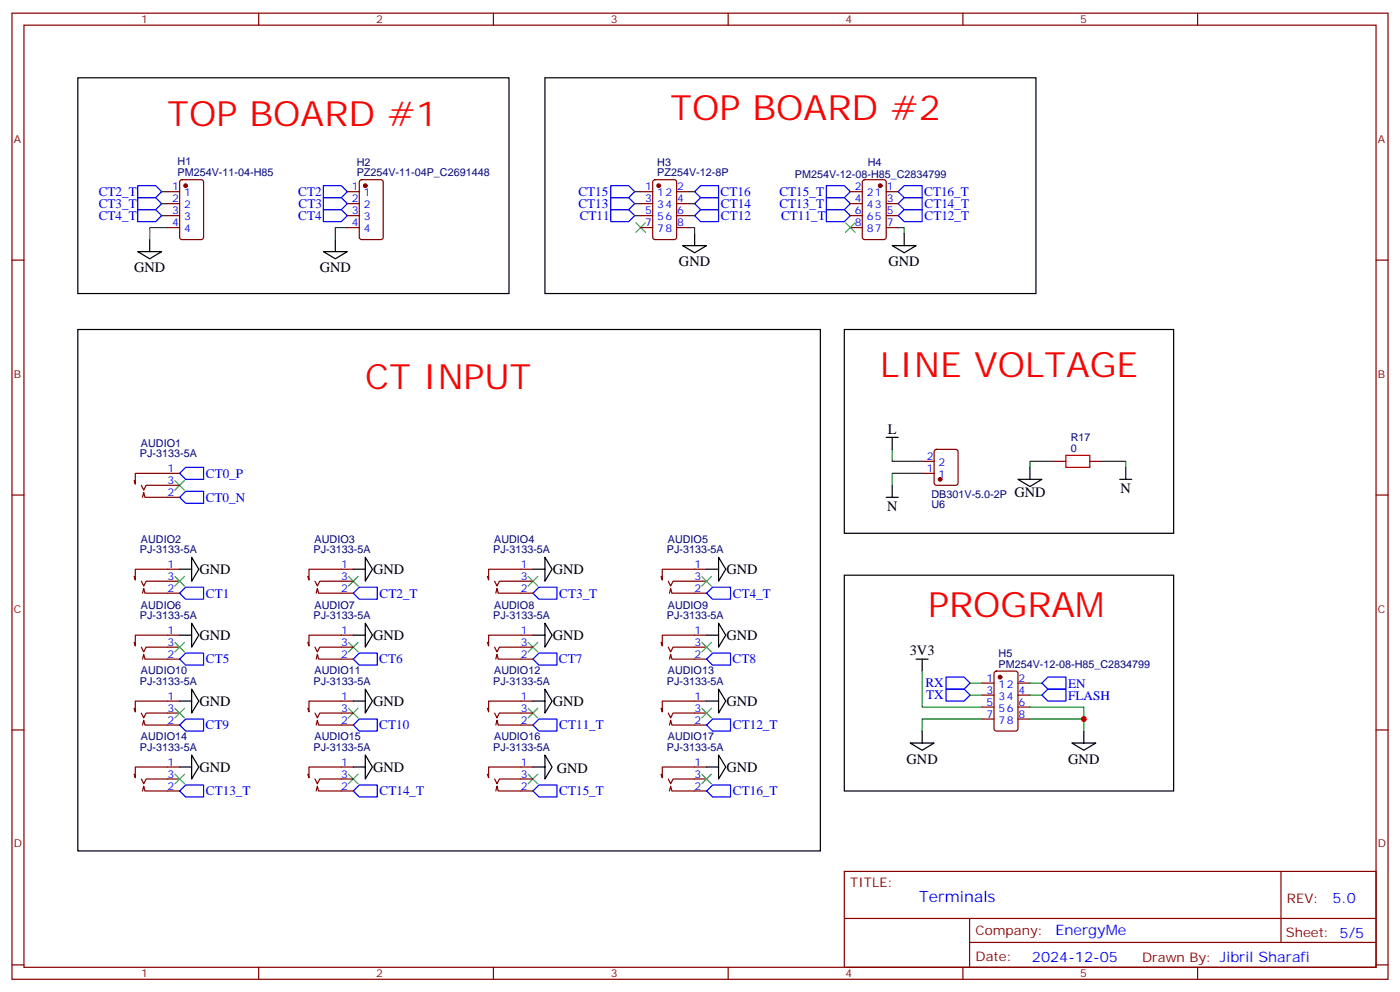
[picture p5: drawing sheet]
<svg xmlns="http://www.w3.org/2000/svg" width="412mm" height="292mm" viewBox="0 0 412 292" stroke-linecap="round" stroke-linejoin="round" font-family="sans-serif">
<g fill="none" stroke="#3c3" stroke-width=".35">
<path d="M187.3 65.6l2.8 2.8M190.1 65.6l-2.8 2.8M249.1 65.6l2.8 2.8M251.9 65.6l-2.8 2.8M51.5 141.4l2.8 2.9M54.3 141.4l-2.8 2.9M51.5 169.7l2.8 2.8M54.3 169.7l-2.8 2.8M102.7 169.7l2.8 2.8M105.5 169.7l-2.8 2.8M155.6 169.7l2.8 2.8M158.4 169.7l-2.8 2.8"/>
<path d="M206.7 169.7l2.8 2.8M209.5 169.7l-2.8 2.8M51.5 189.1l2.8 2.8M54.3 189.1l-2.8 2.8M102.7 189.1l2.8 2.8M105.5 189.1l-2.8 2.8M155.6 189.1l2.8 2.8M158.4 189.1l-2.8 2.8M206.7 189.1l2.8 2.8M209.5 189.1l-2.8 2.8M51.5 208.5l2.8 2.8M54.3 208.5l-2.8 2.8"/>
<path d="M102.7 208.5l2.8 2.8M105.5 208.5l-2.8 2.8M155.6 208.5l2.8 2.8M158.4 208.5l-2.8 2.8M206.7 208.5l2.8 2.8M209.5 208.5l-2.8 2.8M51.5 227.9l2.8 2.8M54.3 227.9l-2.8 2.8M102.7 227.9l2.8 2.8M105.5 227.9l-2.8 2.8M155.6 227.9l2.8 2.8M158.4 227.9l-2.8 2.8"/>
<path d="M206.7 227.9l2.8 2.8M209.5 227.9l-2.8 2.8"/>
</g>
<g fill="none" stroke="#00f" stroke-width=".35">
<path d="M40.6 58.2h5.3l1.7 1.7-1.7 1.8h-5.3zM40.6 54.6h5.3l1.7 1.8-1.7 1.8h-5.3zM95.2 58.2h5.3l1.8 1.7-1.8 1.8h-5.3zM95.2 54.6h5.3l1.8 1.8-1.8 1.8h-5.3zM179.9 58.2h5.3l1.8 1.7-1.8 1.8h-5.3zM179.9 54.6h5.3l1.8 1.8-1.8 1.8h-5.3zM204.6 56.4l1.8-1.8h5.3v3.6h-5.3zM204.6 59.9l1.8-1.7h5.3v3.5h-5.3zM243.4 54.6h5.3l1.8 1.8-1.8 1.8h-5.3zM243.4 58.2h5.3l1.8 1.7-1.8 1.8h-5.3zM264.6 59.9l1.7-1.7h5.3v3.5h-5.3zM266.3 54.6h5.3v3.6h-5.3l-1.7-1.8z"/>
<path d="M40.6 61.7h5.3l1.7 1.8-1.7 1.7h-5.3zM95.2 61.7h5.3l1.8 1.8-1.8 1.7h-5.3zM179.9 61.7h5.3l1.8 1.8-1.8 1.7h-5.3zM204.6 63.5l1.8-1.8h5.3v3.5h-5.3zM243.4 61.7h5.3l1.8 1.8-1.8 1.7h-5.3zM266.3 61.7h5.3v3.5h-5.3l-1.7-1.7zM52.9 139.3l1.8-1.8h5.3v3.6h-5.3zM52.9 146.4l1.8-1.8h5.3v3.5h-5.3zM52.9 174.6l1.8-1.8h5.3v3.6h-5.3zM104.1 174.6l1.7-1.8h5.3v3.6h-5.3zM157 174.6l1.7-1.8h5.3v3.6h-5.3zM208.1 174.6l1.8-1.8h5.3v3.6h-5.3z"/>
<path d="M52.9 194l1.8-1.8h5.3v3.6h-5.3zM104.1 194l1.7-1.8h5.3v3.6h-5.3zM157 194l1.7-1.8h5.3v3.6h-5.3zM208.1 194l1.8-1.8h5.3v3.6h-5.3zM278.7 199.3h5.3l1.8 1.7-1.8 1.8h-5.3zM52.9 213.4l1.8-1.8h5.3v3.6h-5.3zM104.1 213.4l1.7-1.8h5.3v3.6h-5.3zM157 213.4l1.7-1.8h5.3v3.6h-5.3zM208.1 213.4l1.8-1.8h5.3v3.6h-5.3zM278.7 202.8h5.3l1.8 1.8-1.8 1.7h-5.3zM306.9 204.6l1.8-1.8h5.3v3.5h-5.3zM306.9 201l1.8-1.7h5.3v3.5h-5.3z"/>
<path d="M52.9 232.8l1.8-1.8h5.3v3.6h-5.3zM104.1 232.8l1.7-1.8h5.3v3.6h-5.3zM157 232.8l1.7-1.8h5.3v3.6h-5.3zM208.1 232.8l1.8-1.8h5.3v3.6h-5.3z"/>
</g>
<g fill="none" stroke="#870000" stroke-width=".35">
<path d="M3.5 3.9h405.4v284.3h-405.4zM7.1 7.4h398.2v277.3h-398.2zM76.2 3.9v3.5M145.3 3.9v3.5M214.5 3.9v3.5M283.6 3.9v3.5M352.8 3.9v3.5M49.4 56.4h3.5M49.4 59.9h3.5M53.2 53.1l.4-.2h5.7l.6 .4 .1 16.5-.5 .7h-5.9l-.6-.4-.1-16.5zM102.3 56.4h3.5M102.3 59.9h3.5"/>
<path d="M106.1 53.1l.4-.2h5.7l.6 .4 .1 16.5-.5 .7h-5.9l-.6-.4-.1-16.5zM188.7 56.4h3.6M188.7 59.9h3.6M192.5 53.1l.5-.2h5.6l.7 .4v16.5l-.4 .7h-5.9l-.7-.4v-16.5zM199.3 56.4h3.5M199.3 59.9h3.5M250.5 56.4h3.5M250.5 59.9h3.5M254.2 53.1l.5-.2h5.6l.7 .4 .1 16.5-.5 .7h-5.9l-.6-.4-.1-16.5zM261.1 56.4h3.5M261.1 59.9h3.5M3.5 76.6h3.6"/>
<path d="M49.4 67h3.5M49.4 63.5h3.5M102.3 67h3.5M102.3 63.5h3.5M188.7 67h3.6M188.7 63.5h3.6M199.3 67h3.5M199.3 63.5h3.5M250.5 67h3.5M250.5 63.5h3.5M261.1 67h3.5M261.1 63.5h3.5"/>
<path d="M405.3 76.6h3.6M52.9 139.3h-13v3.2l-.4-1.1M271.6 135.8h3.6M271.6 139.3h3.6M275.4 132.5l.5-.2h5.6l.7 .4v9.4l-.4 .7h-5.9l-.7-.4v-9.4zM310.4 135.8h3.6M321 135.8h3.6M3.5 145.7h3.6M41.6 142.8l.7 1.5 .7-1.5h9.9M42 146.4l.3-1.4 .4 1.4h10.2M405.3 145.7h3.6M41.6 171.1l.7 1.4 .7-1.4h9.9"/>
<path d="M42 174.6l.3-1.4 .4 1.4h10.2M52.9 167.5h-13v3.2l-.4-1M92.8 171.1l.7 1.4 .7-1.4h9.9M93.1 174.6l.4-1.4 .3 1.4h10.3M104.1 167.5h-13.1v3.2l-.3-1M145.7 171.1l.7 1.4 .7-1.4h9.9M146 174.6l.4-1.4 .4 1.4h10.2M157 167.5h-13.1v3.2l-.3-1M196.8 171.1l.8 1.4 .7-1.4h9.8M197.2 174.6l.4-1.4 .3 1.4h10.2M208.1 167.5h-13v3.2l-.4-1M41.6 190.5l.7 1.4 .7-1.4h9.9"/>
<path d="M42 194l.3-1.4 .4 1.4h10.2M52.9 186.9h-13v3.2l-.4-1M92.8 190.5l.7 1.4 .7-1.4h9.9M93.1 194l.4-1.4 .3 1.4h10.3M104.1 186.9h-13.1v3.2l-.3-1M145.7 190.5l.7 1.4 .7-1.4h9.9M146 194l.4-1.4 .4 1.4h10.2M157 186.9h-13.1v3.2l-.3-1M196.8 190.5l.8 1.4 .7-1.4h9.8M197.2 194l.4-1.4 .3 1.4h10.2M208.1 186.9h-13v3.2l-.4-1M293 197.7l.5-.2h5.7l.6 .5 .1 16.5-.5 .6-5.9 .1-.6-.5-.1-16.5z"/>
<path d="M3.5 214.8h3.6M41.6 209.9l.7 1.4 .7-1.4h9.9M42 213.4l.3-1.4 .4 1.4h10.2M52.9 206.3h-13v3.2l-.4-1M92.8 209.9l.7 1.4 .7-1.4h9.9M93.1 213.4l.4-1.4 .3 1.4h10.3M104.1 206.3h-13.1v3.2l-.3-1M145.7 209.9l.7 1.4 .7-1.4h9.9M146 213.4l.4-1.4 .4 1.4h10.2M157 206.3h-13.1v3.2l-.3-1M196.8 209.9l.8 1.4 .7-1.4h9.8M197.2 213.4l.4-1.4 .3 1.4h10.2"/>
<path d="M208.1 206.3h-13v3.2l-.4-1M289.3 201h3.5M289.3 211.6h3.5M289.3 204.6h3.5M289.3 208.1h3.5M299.9 201h3.5M299.9 211.6h3.5M299.9 204.6h3.5M299.9 208.1h3.5M405.3 214.8h3.6M41.6 229.3l.7 1.4 .7-1.4h9.9M42 232.8l.3-1.4 .4 1.4h10.2"/>
<path d="M52.9 225.7h-13v3.2l-.4-1M92.8 229.3l.7 1.4 .7-1.4h9.9M93.1 232.8l.4-1.4 .3 1.4h10.3M104.1 225.7h-13.1v3.2l-.3-1M145.7 229.3l.7 1.4 .7-1.4h9.9M146 232.8l.4-1.4 .4 1.4h10.2M157 225.7h-13.1v3.2l-.3-1M196.8 229.3l.8 1.4 .7-1.4h9.8M197.2 232.8l.4-1.4 .3 1.4h10.2M208.1 225.7h-13v3.2l-.4-1M248.7 256.5h156.6v28.2h-156.6zM377.3 256.5v20.9"/>
<path d="M248.7 270.3h156.5M285.6 277.4h119.6M285.6 270.3v14.1M3.5 284h3.6M76.2 284.7v3.5M145.3 284.7v3.5M214.5 284.7v3.5M283.6 284.7v3.5M352.8 284.7v3.5M405.3 284h3.6"/>
</g>
<g fill="#870000" stroke="#870000" stroke-width=".35">
<circle cx="276.9" cy="141.1" r=".53"/>
<circle cx="194" cy="54.6" r=".53"/>
<circle cx="54.7" cy="54.6" r=".53"/>
<circle cx="259.3" cy="54.6" r=".53"/>
<circle cx="107.6" cy="54.6" r=".53"/>
<circle cx="294.6" cy="199.3" r=".53"/>
</g>
<g fill="none" stroke="#000" stroke-width=".35">
<path d="M22.9 22.9h127v63.5h-127zM160.5 22.9h144.7v63.5h-144.7zM40.6 74h7l-3.5 2.2zM44.1 70.5v3.5M95.2 74h7.1l-3.5 2.2zM98.8 70.5v3.5M201.1 72.3h7l-3.5 2.1zM204.6 68.8v3.5M262.8 72.3h7.1l-3.6 2.1zM266.3 68.8v3.5M22.9 97h218.8v153.4h-218.8zM248.7 97h97v60h-97z"/>
<path d="M261.1 128.7h3.5M262.8 128.7v3.6M303.4 137.5v3.6M331.6 137.5v3.6M261.1 146.4h3.5M262.8 142.8v3.6M299.9 141.1h7l-3.5 2.1zM329.8 141.1h3.6M52.9 167.5h3.5M56.4 164l2.2 3.5-2.2 3.6zM104.1 167.5h3.5M107.6 164l2.1 3.5-2.1 3.6z"/>
<path d="M157 167.5h3.5M160.5 164l2.1 3.5-2.1 3.6zM208.1 167.5h3.6M211.7 164l2.1 3.5-2.1 3.6zM248.7 169.3h97v63.5h-97zM52.9 186.9h3.5M56.4 183.4l2.2 3.5-2.2 3.6zM104.1 186.9h3.5M107.6 183.4l2.1 3.5-2.1 3.6zM157 186.9h3.5M160.5 183.4l2.1 3.5-2.1 3.6zM208.1 186.9h3.6"/>
<path d="M211.7 183.4l2.1 3.5-2.1 3.6zM269.9 194h3.5M271.6 194v3.5M52.9 206.3h3.5M56.4 202.8l2.2 3.5-2.2 3.6zM104.1 206.3h3.5M107.6 202.8l2.1 3.5-2.1 3.6zM157 206.3h3.5M160.5 202.8l2.1 3.5-2.1 3.6zM208.1 206.3h3.6M211.7 202.8l2.1 3.5-2.1 3.6zM268.1 218.7h7.1l-3.6 2.1z"/>
<path d="M271.6 215.2v3.5M315.7 218.7h7.1l-3.5 2.1zM319.3 215.2v3.5M52.9 225.7h3.5M56.4 222.2l2.2 3.5-2.2 3.6zM104.1 225.7h3.5M107.6 222.2l2.1 3.5-2.1 3.6zM157 225.7h3.5M160.5 222.2l2.1 3.5-2.1 3.6zM208.1 225.7h3.6M211.7 222.2l2.1 3.5-2.1 3.6z"/>
</g>
<g fill="none" stroke="#008700" stroke-width=".35">
<path d="M47.6 56.4h1.8M47.6 59.9h1.8M187 56.4h1.7M187 59.9h1.7M202.8 56.4h1.8M202.8 59.9h1.8M47.6 63.5h1.8M49.4 67h-5.3v3.5M102.3 67h-3.5v3.5M187 63.5h1.7M202.8 67h1.8v1.8M202.8 63.5h1.8"/>
<path d="M264.6 67h1.7v1.8M262.8 132.3v3.5h8.8M271.6 139.3h-8.8v3.5M310.4 135.8h-7v1.7M324.6 135.8h7v1.7M271.6 197.5v10.6h17.7M285.8 201h3.5M285.8 204.6h3.5M289.3 211.6h-17.7v3.6M303.4 211.6h15.9v3.6M303.4 208.1h15.9v3.5M303.4 201h3.5"/>
<path d="M303.4 204.6h3.5"/>
</g>
<path d="M314 134h7v3.5h-7z" fill="none" stroke="#a10000" stroke-width=".35"/>
<circle cx="319.3" cy="211.6" r=".88" fill="#c00"/>
<g font-size="10.2" fill="#f00">
<text x="197.6" y="35.2">TOP BOARD #2</text>
<text x="49.4" y="37">TOP BOARD #1</text>
<text x="259.3" y="111.1">LINE VOLTAGE</text>
<text x="107.6" y="114.6">CT INPUT</text>
<text x="273.4" y="181.6">PROGRAM</text>
</g>
<text font-size="4.6" fill="#00f" x="270.8" y="265.5">Terminals</text>
<g font-size="4.2">
<text x="39.5" y="80.1">GND</text>
<text x="94.2" y="80">GND</text>
<text x="200" y="78.2">GND</text>
<text x="261.7" y="78.2">GND</text>
<text x="261.5" y="127.6">L</text>
<text x="298.8" y="146.4">GND</text>
<text x="330.1" y="145.1">N</text>
<text x="261.3" y="150.3">N</text>
<text x="58.7" y="168.9">GND</text>
<text x="109.9" y="168.9">GND</text>
<text x="162.8" y="168.9">GND</text>
<text x="214" y="168.9">GND</text>
<text x="58.7" y="188.3">GND</text>
<text x="109.9" y="188.3">GND</text>
<text x="162.8" y="188.3">GND</text>
<text x="214" y="188.3">GND</text>
<text x="268" y="192.9">3V3</text>
<text x="58.7" y="207.7">GND</text>
<text x="109.9" y="207.7">GND</text>
<text x="162.8" y="207.7">GND</text>
<text x="214" y="207.7">GND</text>
<text x="58.7" y="227.1">GND</text>
<text x="109.9" y="227.1">GND</text>
<text x="164" y="227.5">GND</text>
<text x="214" y="227.1">GND</text>
<text x="267.1" y="224.7">GND</text>
<text x="314.7" y="224.7">GND</text>
</g>
<g font-size="4.2" fill="#00f">
<text x="392.5" y="265.7">5.0</text>
<text x="310.9" y="275.3">EnergyMe</text>
<text x="304" y="283.1">2024-12-05</text>
</g>
<g font-size="3.9" fill="#00f">
<text x="29.1" y="57.6">CT2_T</text>
<text x="87.9" y="57.6">CT2</text>
<text x="170.4" y="57.7">CT15</text>
<text x="212.3" y="57.8">CT16</text>
<text x="229.6" y="57.7">CT15_T</text>
<text x="272.2" y="57.8">CT16_T</text>
<text x="29.1" y="61.1">CT3_T</text>
<text x="29.1" y="64.6">CT4_T</text>
<text x="87.9" y="64.7">CT4</text>
<text x="88" y="61.1">CT3</text>
<text x="170.4" y="61.2">CT13</text>
<text x="170.8" y="64.7">CT11</text>
<text x="212.4" y="64.7">CT12</text>
<text x="212.4" y="61.2">CT14</text>
<text x="229.6" y="61.2">CT13_T</text>
<text x="230.1" y="64.7">CT11_T</text>
<text x="272.3" y="61.2">CT14_T</text>
<text x="272.3" y="64.7">CT12_T</text>
<text x="60.7" y="140.6">CT0_P</text>
<text x="60.6" y="147.6">CT0_N</text>
<text x="60.7" y="175.9">CT1</text>
<text x="111.8" y="175.9">CT2_T</text>
<text x="164.7" y="175.9">CT3_T</text>
<text x="215.9" y="175.9">CT4_T</text>
<text x="60.7" y="195.3">CT5</text>
<text x="111.7" y="195.3">CT6</text>
<text x="164.7" y="195.3">CT7</text>
<text x="215.8" y="195.3">CT8</text>
<text x="272.6" y="202.3">RX</text>
<text x="314.7" y="202.4">EN</text>
<text x="272.8" y="205.8">TX</text>
<text x="314.7" y="205.9">FLASH</text>
<text x="60.6" y="214.7">CT9</text>
<text x="111.7" y="214.7">CT10</text>
<text x="164.7" y="214.7">CT11_T</text>
<text x="215.9" y="214.7">CT12_T</text>
<text x="60.7" y="234.1">CT13_T</text>
<text x="111.8" y="234.1">CT14_T</text>
<text x="164.7" y="234.1">CT15_T</text>
<text x="215.9" y="234.1">CT16_T</text>
</g>
<g font-size="3.9" fill="#800">
<text x="250.5" y="261.1">TITLE:</text>
<text x="379.1" y="265.7">REV:</text>
<text x="287.4" y="275.3">Company:</text>
<text x="378.7" y="275.9">Sheet: 5/5</text>
<text x="287.4" y="282.9">Date:</text>
<text x="336.4" y="283">Drawn By: Jibril Sharafi</text>
</g>
<g font-size="3.2" fill="#800">
<text x="41.6" y="6.9">1</text>
<text x="110.8" y="6.9">2</text>
<text x="179.9" y="6.9">3</text>
<text x="249.1" y="6.9">4</text>
<text x="318.2" y="6.9">5</text>
<text x="4.1" y="42">A</text>
<text x="405.9" y="42">A</text>
<text x="4.1" y="111.1">B</text>
<text x="405.9" y="111.1">B</text>
<text x="4.1" y="180.3">C</text>
<text x="405.9" y="180.3">C</text>
<text x="4.1" y="249.4">D</text>
<text x="405.9" y="249.4">D</text>
<text x="41.6" y="287.7">1</text>
<text x="110.8" y="287.7">2</text>
<text x="179.9" y="287.7">3</text>
<text x="249.1" y="287.7">4</text>
<text x="318.2" y="287.7">5</text>
</g>
<g font-size="3.2" fill="#000080">
<text x="52.3" y="51.8">PM254V-11-04-H85</text>
<text x="52.3" y="48.6">H1</text>
<text x="105.1" y="51.8">PZ254V-11-04P_C2691448</text>
<text x="105.1" y="48.8">H2</text>
<text x="193.6" y="51.8">PZ254V-12-8P</text>
<text x="193.6" y="48.8">H3</text>
<text x="234.2" y="52.3">PM254V-12-08-H85_C2834799</text>
<text x="255.6" y="48.8">H4</text>
<text x="41.5" y="131.5">AUDIO1</text>
<text x="315.4" y="129.9">R17</text>
<text x="41.2" y="134.5">PJ-3133-5A</text>
<text x="315.4" y="133">0</text>
<text x="274.4" y="146.6">DB301V-5.0-2P</text>
<text x="274.4" y="149.6">U6</text>
<text x="41.5" y="159.7">AUDIO2</text>
<text x="92.7" y="159.7">AUDIO3</text>
<text x="145.6" y="159.7">AUDIO4</text>
<text x="196.7" y="159.7">AUDIO5</text>
<text x="41.2" y="162.7">PJ-3133-5A</text>
<text x="92.4" y="162.7">PJ-3133-5A</text>
<text x="145.3" y="162.7">PJ-3133-5A</text>
<text x="196.5" y="162.7">PJ-3133-5A</text>
<text x="41.5" y="179.1">AUDIO6</text>
<text x="92.7" y="179.1">AUDIO7</text>
<text x="145.6" y="179.1">AUDIO8</text>
<text x="196.7" y="179.1">AUDIO9</text>
<text x="41.2" y="182.1">PJ-3133-5A</text>
<text x="92.4" y="182.1">PJ-3133-5A</text>
<text x="145.3" y="182.1">PJ-3133-5A</text>
<text x="196.5" y="182.1">PJ-3133-5A</text>
<text x="294.2" y="196.5">PM254V-12-08-H85_C2834799</text>
<text x="294.2" y="193.4">H5</text>
<text x="41.2" y="201.5">PJ-3133-5A</text>
<text x="41.5" y="198.5">AUDIO10</text>
<text x="92.4" y="201.5">PJ-3133-5A</text>
<text x="92.7" y="198.5">AUDIO11</text>
<text x="145.3" y="201.5">PJ-3133-5A</text>
<text x="145.6" y="198.5">AUDIO12</text>
<text x="196.5" y="201.5">PJ-3133-5A</text>
<text x="196.7" y="198.5">AUDIO13</text>
<text x="41.2" y="220.9">PJ-3133-5A</text>
<text x="41.5" y="217.9">AUDIO14</text>
<text x="92.4" y="220.9">PJ-3133-5A</text>
<text x="92.7" y="217.9">AUDIO15</text>
<text x="145.3" y="220.9">PJ-3133-5A</text>
<text x="145.6" y="217.9">AUDIO16</text>
<text x="196.5" y="220.9">PJ-3133-5A</text>
<text x="196.7" y="217.9">AUDIO17</text>
</g>
<g font-size="3.2" fill="#00f">
<text x="50.7" y="56.1">1</text>
<text x="50.7" y="59.6">2</text>
<text x="54.2" y="57.8">1</text>
<text x="103.6" y="56.1">1</text>
<text x="103.6" y="59.6">2</text>
<text x="107.1" y="57.8">1</text>
<text x="190.1" y="56.1">1</text>
<text x="190.1" y="59.6">3</text>
<text x="193.6" y="57.8">12</text>
<text x="199.5" y="59.6">4</text>
<text x="199.5" y="56.1">2</text>
<text x="251.8" y="59.6">4</text>
<text x="251.8" y="56.1">2</text>
<text x="255.3" y="57.8">21</text>
<text x="261.2" y="56.1">1</text>
<text x="261.2" y="59.6">3</text>
<text x="50.7" y="63.1">3</text>
<text x="54.2" y="61.3">2</text>
<text x="54.2" y="64.9">3</text>
<text x="103.6" y="63.1">3</text>
<text x="107.1" y="61.3">2</text>
<text x="107.1" y="64.9">3</text>
<text x="190.1" y="63.1">5</text>
<text x="193.6" y="61.3">34</text>
<text x="193.6" y="64.9">56</text>
<text x="199.5" y="63.1">6</text>
<text x="251.8" y="63.1">6</text>
<text x="255.3" y="64.9">65</text>
<text x="255.3" y="61.3">43</text>
<text x="261.2" y="63.1">5</text>
<text x="50.7" y="66.6">4</text>
<text x="54.2" y="68.4">4</text>
<text x="103.6" y="66.6">4</text>
<text x="107.1" y="68.4">4</text>
<text x="190.1" y="66.6">7</text>
<text x="193.6" y="68.4">78</text>
<text x="199.5" y="66.6">8</text>
<text x="251.8" y="66.6">8</text>
<text x="255.3" y="68.4">87</text>
<text x="261.2" y="66.6">7</text>
<text x="273" y="135.4">2</text>
<text x="276.5" y="137.2">2</text>
<text x="49.4" y="139">1</text>
<text x="49.4" y="142.5">3</text>
<text x="273" y="139">1</text>
<text x="276.5" y="140.7">1</text>
<text x="49.4" y="146">2</text>
<text x="49.4" y="167.2">1</text>
<text x="100.5" y="167.2">1</text>
<text x="153.5" y="167.2">1</text>
<text x="204.6" y="167.2">1</text>
<text x="49.4" y="170.7">3</text>
<text x="100.5" y="170.7">3</text>
<text x="153.5" y="170.7">3</text>
<text x="204.6" y="170.7">3</text>
<text x="49.4" y="174.2">2</text>
<text x="100.5" y="174.2">2</text>
<text x="153.5" y="174.2">2</text>
<text x="204.6" y="174.2">2</text>
<text x="49.4" y="186.6">1</text>
<text x="49.4" y="190.1">3</text>
<text x="100.5" y="186.6">1</text>
<text x="100.5" y="190.1">3</text>
<text x="153.5" y="186.6">1</text>
<text x="153.5" y="190.1">3</text>
<text x="204.6" y="186.6">1</text>
<text x="204.6" y="190.1">3</text>
<text x="49.4" y="193.6">2</text>
<text x="100.5" y="193.6">2</text>
<text x="153.5" y="193.6">2</text>
<text x="204.6" y="193.6">2</text>
<text x="290.6" y="200.7">1</text>
<text x="294.1" y="202.5">12</text>
<text x="300" y="200.7">2</text>
<text x="49.4" y="206">1</text>
<text x="49.4" y="209.5">3</text>
<text x="100.5" y="206">1</text>
<text x="100.5" y="209.5">3</text>
<text x="153.5" y="206">1</text>
<text x="153.5" y="209.5">3</text>
<text x="204.6" y="206">1</text>
<text x="204.6" y="209.5">3</text>
<text x="290.6" y="204.2">3</text>
<text x="290.6" y="207.8">5</text>
<text x="294.1" y="206">34</text>
<text x="294.1" y="209.5">56</text>
<text x="300" y="207.8">6</text>
<text x="300" y="204.2">4</text>
<text x="49.4" y="213">2</text>
<text x="100.5" y="213">2</text>
<text x="153.5" y="213">2</text>
<text x="204.6" y="213">2</text>
<text x="290.6" y="211.3">7</text>
<text x="294.1" y="213">78</text>
<text x="300" y="211.3">8</text>
<text x="49.4" y="225.4">1</text>
<text x="100.5" y="225.4">1</text>
<text x="153.5" y="225.4">1</text>
<text x="204.6" y="225.4">1</text>
<text x="49.4" y="232.4">2</text>
<text x="49.4" y="228.9">3</text>
<text x="100.5" y="232.4">2</text>
<text x="100.5" y="228.9">3</text>
<text x="153.5" y="232.4">2</text>
<text x="153.5" y="228.9">3</text>
<text x="204.6" y="232.4">2</text>
<text x="204.6" y="228.9">3</text>
</g>
</svg>
